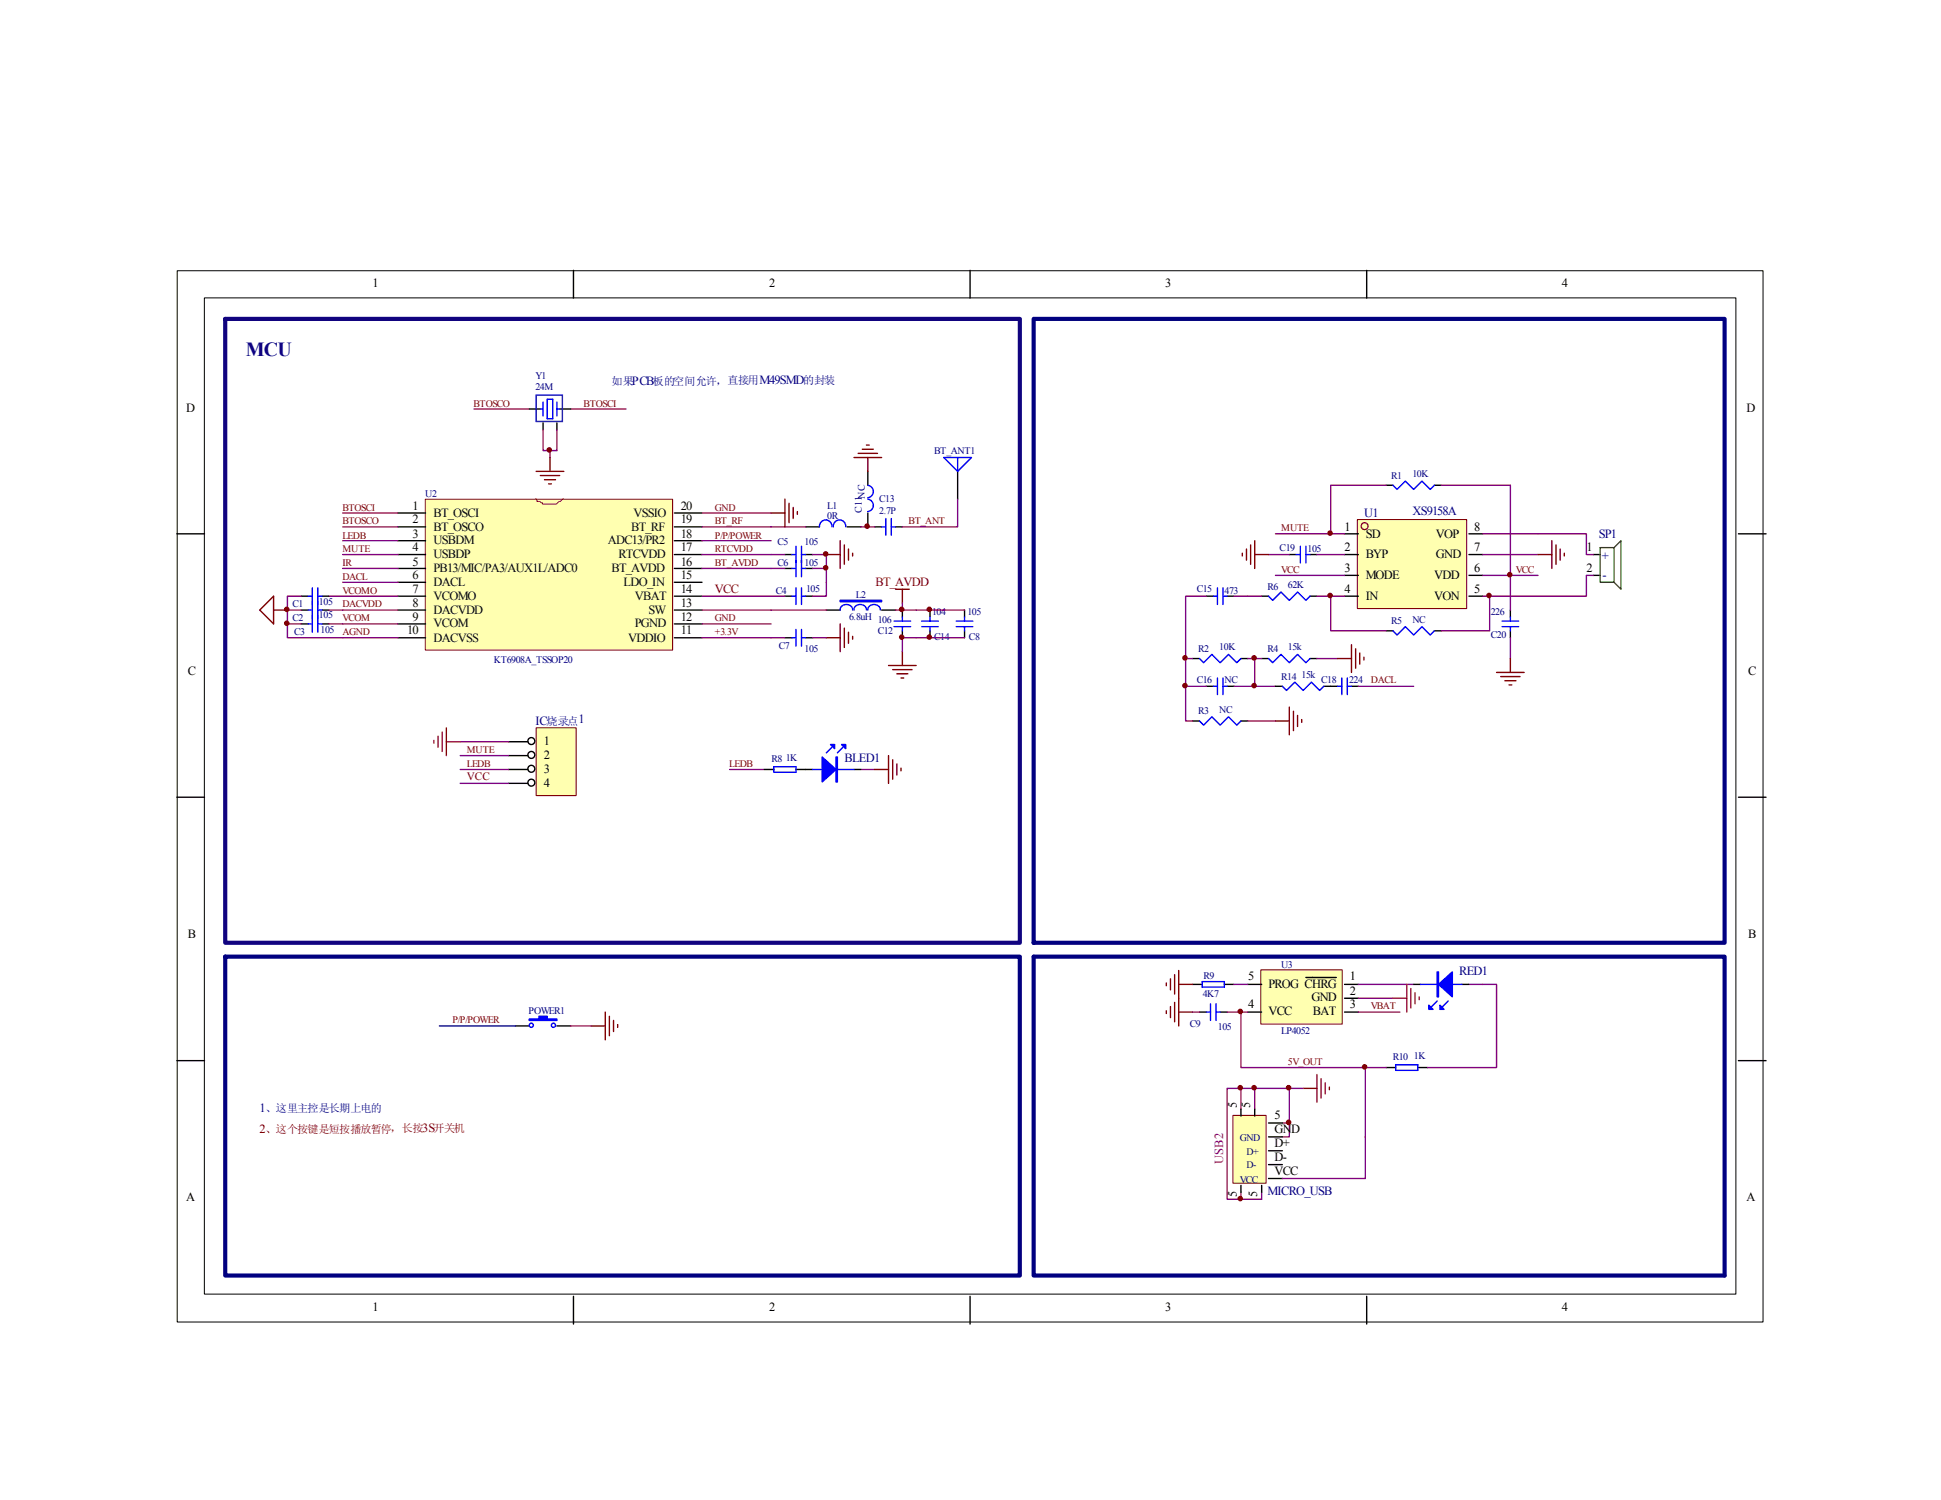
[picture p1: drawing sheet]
<svg xmlns="http://www.w3.org/2000/svg" width="279mm" height="216mm" viewBox="0 0 279 216" stroke-linecap="round" stroke-linejoin="round" font-family="sans-serif">
<path d="M25.5 39h228.3v151.3h-228.3zM29.4 42.9h220.5v143.4h-220.5z" fill="none" stroke="#000" stroke-width=".14"/>
<g fill="none" stroke="#000" stroke-width=".2">
<path d="M82.6 38.9v4M139.6 38.9v4M196.7 38.9v4M76.2 58.9h1.6M80.6 58.9h1.6M25.5 76.8h3.9M78.2 60.9v1M80.2 60.9v1M137.8 67.8v4M250.2 76.8h4M113 91.8h1M116 91.8h1"/>
<path d="M25.5 114.7h3.9M250.2 114.7h4M25.5 152.7h3.9M74.2 147.7h2M80.2 147.7h2M250.2 152.7h4M82.6 186.6v4M139.6 186.6v4M196.7 186.6v4"/>
</g>
<path d="M68.2 58.9h8M82.2 58.9h7.9M105 110.8h5M123.9 110.8h2" fill="none" stroke="#800080" stroke-width=".2"/>
<path d="M32.4 45.9h114.4v89.8h-114.4z" fill="none" stroke="#11037f" stroke-width=".6"/>
<g fill="none" stroke="#00f" stroke-width=".2">
<path d="M77.8 58.9h.4M78.2 57.9v2M78.8 57.5h.8v2.8h-.8zM80.2 57.9v2M80.2 58.9h.4M135.9 65.9h3.9l-2 1.9zM137.8 65.9v1.9M114 91.8h.6M114.6 90.6v2.4M115.4 91.8h.6M115.4 90.6v2.4"/>
<circle cx="76.5" cy="147.6" r=".3"/>
<circle cx="79.7" cy="147.6" r=".3"/>
</g>
<path d="M77.2 56.9h3.8v3.8h-3.8z" fill="none" stroke="#0000bf" stroke-width=".2"/>
<path d="M32.4 137.7h114.4v45.9h-114.4z" fill="none" stroke="#000080" stroke-width=".6"/>
<path d="M76.2 146.7h1.4v-.4h1.2v.4h1.4v.2h-4z" fill-rule="evenodd" fill="#00f" stroke="#00f" stroke-width=".2"/>
<path d="M125.9 110.8h2M127.9 108.8v4M128.5 109.4v2.8M129.1 110v1.6M129.7 110.6v.4" fill="none" stroke="#800000" stroke-width=".2"/>
<path d="M61.3 72h35.5v21.6h-35.5z" fill="#ffffb0"/>
<path d="M61.2 71.9h35.6v21.7h-35.6z" fill="none" stroke="#800000" stroke-width=".14"/>
<g fill="none" stroke="#080d02" stroke-width=".2">
<path d="M57.3 77.8h4M57.3 79.8h4M57.3 73.8h4M57.3 75.8h4M97.1 77.8h3.9M97.1 79.8h3.9M97.1 73.8h3.9M97.1 75.8h3.9M57.3 91.8h4M57.3 85.8h4M57.3 87.8h4M57.3 83.8h4"/>
<path d="M57.3 89.8h4M57.3 81.8h4M97.1 91.8h3.9M97.1 85.8h3.9M97.1 87.8h3.9M97.1 83.8h3.9M97.1 89.8h3.9M97.1 81.8h3.9"/>
</g>
<path d="M77.1 71.8l.2 .2v.2h.4l.2 .2h.2v.2h2l1-.8" fill="none" stroke="#f00" stroke-width=".14"/>
<g fill="none" stroke="#800080" stroke-width=".2">
<path d="M49.3 73.8h8M49.3 75.8h8M49.3 77.8h8M49.3 79.8h8M101 73.8h10M101 75.8h15M101 77.8h10M101 79.8h12M117 79.8h2v6h-2M123.9 75.8h2M137.8 71.8v4h-7.9M41.4 89.8h2"/>
<path d="M43.4 87.8h-2v4h15.9M47.3 85.8h10M47.3 87.8h10M47.3 89.8h10M49.3 81.8h8M49.3 83.8h8M101 81.8h12M101 87.8h18M101 89.8h10M101 91.8h12M117 81.8h2M117 91.8h2"/>
<path d="M128.9 87.8h3M129.9 86.8v1M131.9 91.8h-2v2"/>
</g>
<g fill="none" stroke="#000" stroke-width=".2">
<path d="M113 79.8h1M116 75.8h2M116 79.8h1M121.9 75.8h2M124.9 67.8v2M124.9 73.8v2M125.9 75.8h1M128.9 75.8h1M43.4 87.8h1M43.4 89.8h1M46.3 87.8h1M46.3 89.8h1"/>
<path d="M113 81.8h1M113 85.8h1M116 81.8h1M116 85.8h1M119 87.8h1.9M126.9 87.8h2M129.9 87.8v1M129.9 90.8v1M133.9 87.8v1M133.9 90.8v1M110 110.8h1.4M114.6 110.8h1.4"/>
</g>
<g fill="none" stroke="#00f" stroke-width=".2">
<path d="M114 79.8h.6M114.6 78.6v4.4M115.4 79.8h.6M115.4 78.6v4.4M119.7 75.8a.89 .89 0 0 0-.9-1 .89 .89 0 0 0-.8 1M121.7 75.8a.89 .89 0 0 0-.9-1 .89 .89 0 0 0-.8 1M124.9 71.8a.89 .89 0 0 1 .8 .9 .89 .89 0 0 1-.8 .9M124.9 69.9a.89 .89 0 0 1 .8 .9 .89 .89 0 0 1-.8 .8M126.9 75.8h.6M127.5 74.6v2.4M128.3 75.8h.6M128.3 74.6v2.4"/>
<path d="M44.4 87.8h.6M44.4 89.8h.6M45 86.6v4.4M45.8 87.8h.5M45.8 86.6v4.4M45.8 89.8h.5M114 81.8h.6M114 85.8h.6M114.6 84.6v2.4M115.4 84.6v2.4M115.4 81.8h.6M115.4 85.8h.6"/>
<path d="M122.7 87.8a.9 .9 0 0 0-.9-.8 .9 .9 0 0 0-.9 .8M124.7 87.8a.9 .9 0 0 0-.9-.8 .9 .9 0 0 0-.9 .8M126.7 87.8a.9 .9 0 0 0-.9-.8 .9 .9 0 0 0-.9 .8M128.7 90.2h2.4M128.7 89.4h2.4M129.9 88.8v.6M129.9 90.2v.6M132.7 90.2h2.4M132.7 89.4h2.4M133.9 88.8v.6M133.9 90.2v.6M111.4 110.4h3.2v.8h-3.2z"/>
</g>
<g fill="none" stroke="#800000" stroke-width=".2">
<path d="M111 73.8h2M113 71.8v4M113.6 72.4v2.8M114.2 73v1.6M114.8 73.6v.4M119 79.8h1.9M120.9 77.8v4M121.5 78.4v2.8M122.1 79v1.6M122.7 79.6v.4M122.9 65.9h4M123.5 65.3h2.8"/>
<path d="M124.1 64.7h1.6M124.7 64.1h.4M124.9 65.9v1.9M39.4 85.8v4l-2-2zM39.4 87.8h2M119 91.8h1.9M120.9 89.8v4M121.5 90.4v2.8M122.1 91v1.6M122.7 91.6v.4M127.9 95.8h4M128.5 96.4h2.8"/>
<path d="M128.9 84.8h2M129.1 97h1.6M129.7 97.6h.4M129.9 84.8v2M129.9 93.8v2"/>
</g>
<path d="M120.9 86.4h6v.2h-6z" fill-rule="evenodd" fill="#00f" stroke="#00f" stroke-width=".2"/>
<path d="M181.6 139.7h11.6v7.7h-11.6z" fill="#ffffb0"/>
<path d="M181.5 139.6h11.7v7.8h-11.7z" fill="none" stroke="#800000" stroke-width=".14"/>
<g fill="none" stroke="#000" stroke-width=".2">
<path d="M43.4 85.8h1M46.3 85.8h1M138.8 87.8v1M138.8 90.8v1M171.7 141.7h1.4M172.7 145.7h1M175.6 145.7h1M176.2 141.7h1.4M179.6 141.7h2M179.6 145.7h2M188 140.7h4.4M193.5 141.7h2"/>
<path d="M193.5 143.7h2M193.5 145.7h2M199.5 153.7h1.4M204.1 153.7h1.4"/>
</g>
<g fill="none" stroke="#00f" stroke-width=".2">
<path d="M44.4 85.8h.6M45 84.6v2.4M45.8 85.8h.5M45.8 84.6v2.4M137.6 89.4h2.4M137.6 90.2h2.4M138.8 88.8v.6M138.8 90.2v.6M173.1 141.3h3.1v.8h-3.1zM173.7 145.7h.5M174.2 144.5v2.4M175 145.7h.6"/>
<path d="M175 144.5v2.4M200.9 153.3h3.2v.8h-3.2z"/>
</g>
<path d="M169.7 139.7v8M167.9 141.5v.4M167.9 145.5v.4M168.5 140.9v1.6M168.5 144.9v1.6M169.1 140.3v2.8M169.1 144.3v2.8M169.7 141.7h2M169.7 145.7h2" fill="none" stroke="#800000" stroke-width=".2"/>
<path d="M43.4 85.8h-2v2M101 85.8h12M131.9 87.8h6.9M131.9 91.8h6.9M176.6 145.7h3M177.6 141.7h2M195.5 141.7h8M195.5 143.7h5M195.5 145.7h6" fill="none" stroke="#800080" stroke-width=".2"/>
<path d="M200.5 143.7h2M202.5 141.7v4M203.1 142.3v2.8M203.7 142.9v1.6M204.3 143.5v.4" fill="none" stroke="#f00" stroke-width=".2"/>
<path d="M148.8 45.9h99.5v89.8h-99.5zM148.8 137.7h99.5v45.9h-99.5z" fill="none" stroke="#000080" stroke-width=".6"/>
<path d="M77.3 104.9h5.6v9.6h-5.6z" fill="#ffffb0"/>
<path d="M77.2 104.7h5.7v9.8h-5.7z" fill="none" stroke="#800000" stroke-width=".14"/>
<g fill="none" stroke="#000" stroke-width=".2">
<path d="M229.4 79.8h.9M217.4 87.8v1M217.4 90.8v1M229.4 82.8h.9M73.2 106.8h2.8M73.2 108.8h2.8M73.2 110.8h2.8M73.2 112.8h2.8"/>
<circle cx="76.5" cy="108.7" r=".5"/>
<circle cx="76.5" cy="112.7" r=".5"/>
<circle cx="76.5" cy="110.7" r=".5"/>
<circle cx="76.5" cy="106.7" r=".5"/>
</g>
<path d="M66.2 106.8h7M66.2 108.8h7M66.2 110.8h7M66.2 112.8h7M82.2 147.7h2.9" fill="none" stroke="#800080" stroke-width=".2"/>
<path d="M62.5 106.6v.4M63.1 106v1.6M63.7 105.4v2.8M64.2 104.8v4M64.2 106.8h2" fill="none" stroke="#f00" stroke-width=".2"/>
<path d="M85.1 147.7h2M87.1 145.7v4M87.7 146.3v2.8M88.3 146.9v1.6M88.9 147.5v.4" fill="none" stroke="#800000" stroke-width=".2"/>
<path d="M230.3 78.8h2v5h-2zM232.3 78.8l1-1v7l-1-1" fill="none" stroke="#00bf00" stroke-width=".2"/>
<path d="M216.2 89.4h2.4M216.2 90.2h2.4M217.4 88.8v.6M217.4 90.2v.6" fill="none" stroke="#00f" stroke-width=".2"/>
<path d="M195.5 74.9h15.6v12.7h-15.6z" fill="#ffffb0"/>
<path d="M195.4 74.8h15.7v12.8h-15.7z" fill="none" stroke="#800000" stroke-width=".14"/>
<g fill="none" stroke="#000" stroke-width=".2">
<path d="M185.6 79.8h1M188.6 79.8h1M193.5 76.8h2M193.5 79.8h2M199.5 69.8h1M206.5 69.8h1M211.5 76.8h1.9M211.5 79.8h1.9M171.7 94.8h1M173.7 85.8h1M173.7 98.8h1M176.6 85.8h1"/>
<path d="M176.6 98.8h1M178.6 94.8h1M181.6 85.8h1M181.6 94.8h1M188.6 85.8h1M188.6 94.8h1M191.6 98.8h1M193.5 82.8h2M193.5 85.8h2M194.5 98.8h1M199.5 90.8h1M206.5 90.8h1"/>
<path d="M211.5 82.8h1.9M211.5 85.8h1.9M171.7 103.8h1M178.6 103.8h1M182.6 169.6h2M182.6 167.6h2M182.6 165.6h2M182.6 163.6h2M182.6 161.6h2"/>
</g>
<g fill="none" stroke="#f00" stroke-width=".2">
<path d="M187.6 156.7h2M189.6 154.7v3.9M190.2 155.3v2.7M190.8 155.9v1.5M191.4 156.5v.4"/>
<circle cx="196.4" cy="75.7" r=".5"/>
</g>
<g fill="none" stroke="#800080" stroke-width=".2">
<path d="M182.6 79.8h3M183.6 76.8h9.9M189.6 79.8h3.9M199.5 69.8h-7.9v7M207.5 69.8h9.9v18M213.4 76.8h15v3h1M213.4 79.8h8M170.7 94.8v4h3M170.7 98.8v5h1M170.7 94.8h1M173.7 85.8h-3v9M177.6 85.8h4"/>
<path d="M179.6 94.8h1v4h-3M180.6 94.8h1M180.6 98.8h3M183.6 82.8h9.9M189.6 85.8h2M189.6 94.8h3M193.5 85.8h-1.9v5h7.9M195.5 98.8h8M213.4 82.8h8M214.4 85.8v5h-6.9M217.4 91.8v3M229.4 82.8h-1v3h-15"/>
<path d="M179.6 103.8h4M171.7 145.7h1M178.6 145.7v8h17.9v9.9M178.6 156.7v2.9M180.6 156.7v2.9M211.5 141.7h1.9M178.6 171.6v1M184.6 163.6h1v-6.9h-9v15.9h5v-1M184.6 161.6h1"/>
</g>
<g fill="none" stroke="#800000" stroke-width=".2">
<path d="M178.8 79.6v.4M179.4 79v1.6M180 78.4v2.8M180.6 79.8h2M180.6 77.8v4M221.4 79.8h2M223.4 77.8v4M224 78.4v2.8M224.6 79v1.6M225.2 79.6v.4M192.6 94.8h1.9M194.5 92.8v4"/>
<path d="M195.1 93.4v2.8M195.7 94v1.6M196.3 94.6v.4M215.4 96.8h4M216 97.4h2.8M216.6 98h1.6M217.2 98.6h.4M217.4 94.8v2M183.6 103.8h2M185.6 101.8v4M186.2 102.4v2.8M186.8 103v1.6"/>
<path d="M187.4 103.6v.4"/>
</g>
<g fill="none" stroke="#00f" stroke-width=".2">
<path d="M186.6 79.8h.6M187.2 78.6v2.4M188 79.8h.6M188 78.6v2.4M200.5 69.8l.6 .6 1.2-1.2 1.2 1.2 1.2-1.2 1.2 1.2 .6-.6M172.7 94.8l.6 .6 1.1-1.2 1.2 1.2 1.2-1.2 1.2 1.2 .6-.6M174.7 85.8h.5M174.7 98.8h.5M175.2 84.6v2.4M175.2 97.6v2.4M176 85.8h.6M176 84.6v2.4"/>
<path d="M176 97.6v2.4M176 98.8h.6M182.6 85.8l.6 .6 1.2-1.2 1.2 1.2 1.2-1.2 1.2 1.2 .6-.6M182.6 94.8l.6 .6 1.2-1.2 1.2 1.2 1.2-1.2 1.2 1.2 .6-.6M192.6 98.8h.5M193.1 97.6v2.4M193.9 98.8h.6M193.9 97.6v2.4M200.5 90.8l.6 .6 1.2-1.2 1.2 1.2 1.2-1.2 1.2 1.2 .6-.6M172.7 103.8l.6 .6 1.1-1.2 1.2 1.2 1.2-1.2 1.2 1.2 .6-.6"/>
</g>
<g fill="#800000" stroke="#800000" stroke-width=".2">
<circle cx="214.3" cy="85.7" r=".3"/>
<circle cx="191.5" cy="85.7" r=".3"/>
<circle cx="170.6" cy="94.7" r=".3"/>
<circle cx="170.6" cy="98.7" r=".3"/>
<circle cx="180.5" cy="98.7" r=".3"/>
<circle cx="180.5" cy="94.7" r=".3"/>
<circle cx="191.5" cy="76.7" r=".3"/>
<circle cx="217.3" cy="82.7" r=".3"/>
<circle cx="178.5" cy="145.6" r=".3"/>
</g>
<path d="M177.6 160.6h4.7v9.7h-4.7z" fill="#ffffb0"/>
<path d="M177.5 160.5h4.8v9.8h-4.8z" fill="none" stroke="#800000" stroke-width=".14"/>
<path d="M183.6 98.8h1M190.6 98.8h1M116 110.8h1M122.9 110.8h1M178.6 159.6v1M180.6 159.6v1M203.5 141.7h1M210.5 141.7h1M178.6 170.6v1M181.6 170.6v1" fill="none" stroke="#000" stroke-width=".2"/>
<path d="M78.2 61.9v3h2v-3M79.2 64.9v1M185.6 156.7h2M196.5 153.7h3M213.4 141.7h2v12h-9.9M196.5 163.6v6h-11.9" fill="none" stroke="#800080" stroke-width=".2"/>
<g fill="#800000" stroke="#800000" stroke-width=".2">
<circle cx="178.5" cy="156.6" r=".3"/>
<circle cx="185.5" cy="161.5" r=".3"/>
<circle cx="178.5" cy="172.5" r=".3"/>
<circle cx="180.5" cy="156.6" r=".3"/>
<circle cx="185.5" cy="156.6" r=".3"/>
<circle cx="196.4" cy="153.6" r=".3"/>
<circle cx="41.3" cy="87.7" r=".3"/>
<circle cx="41.3" cy="89.7" r=".3"/>
<circle cx="124.8" cy="75.7" r=".3"/>
<circle cx="129.8" cy="87.7" r=".3"/>
<circle cx="129.8" cy="91.7" r=".3"/>
<circle cx="133.8" cy="91.7" r=".3"/>
<circle cx="133.8" cy="87.7" r=".3"/>
<circle cx="118.8" cy="79.7" r=".3"/>
<circle cx="118.8" cy="81.7" r=".3"/>
<circle cx="79.1" cy="64.8" r=".3"/>
</g>
<path d="M184.6 98.8l.6 .6 1.2-1.2 1.2 1.2 1.2-1.2 1.2 1.2 .6-.6M117 110.8h5.9M119.7 107.6l-.7 .8M121.3 107.6l-.8 .8M204.5 141.7h6M206.9 144.1l-.8 .8M208.5 144.1l-.8 .8" fill="none" stroke="#00f" stroke-width=".2"/>
<g fill="#00f" stroke="#00f" stroke-width=".2">
<path d="M207.1 141.7l2-1.8v3.6z"/>
<path d="M205.7 144.7l.6 .6h-.6z"/>
<path d="M207.3 144.7l.6 .6h-.6z"/>
<path d="M118.4 109l1.9 1.8-1.9 1.7z"/>
<path d="M121.1 107.2h.6v.6z"/>
<path d="M119.5 107.2h.6v.6z"/>
<path d="M206.9 139.9h.2v3.6h-.2z" fill-rule="evenodd"/>
<path d="M120.3 109h.2v3.5h-.2z" fill-rule="evenodd"/>
</g>
<path d="M77.2 67.8h4M77.8 68.4h2.8M78.4 69.1h1.6M79 69.6h.4M79.2 65.9v1.9" fill="none" stroke="#800000" stroke-width=".2"/>
<path d="M63.3 147.7h10.9" fill="none" stroke="#000080" stroke-width=".2"/>
<text font-size="2.9" fill="#11037f" x="35.4" y="51.2">MCU</text>
<g font-size="1.8">
<text x="53.6" y="41.2">1</text>
<text x="110.7" y="41.2">2</text>
<text x="167.7" y="41.2">3</text>
<text x="224.8" y="41.2">4</text>
<text x="26.8" y="59.3">D</text>
<text x="251.4" y="59.3">D</text>
<text x="193.5" y="76.4">1</text>
<text x="196.6" y="77.4">SD</text>
<text x="206.7" y="77.4">VOP</text>
<text x="212.2" y="76.4">8</text>
<text x="193.5" y="79.3">2</text>
<text x="193.5" y="82.4">3</text>
<text x="196.6" y="80.3">BYP</text>
<text x="196.6" y="83.4">MODE</text>
<text x="206.5" y="83.4">VDD</text>
<text x="206.7" y="80.3">GND</text>
<text x="212.2" y="82.4">6</text>
<text x="212.2" y="79.3">7</text>
<text x="228.4" y="79.3">1</text>
<text x="228.4" y="82.4">2</text>
<text x="193.5" y="85.3">4</text>
<text x="196.6" y="86.3">IN</text>
<text x="206.5" y="86.3">VON</text>
<text x="212.2" y="85.3">5</text>
<text x="27" y="97.1">C</text>
<text x="251.6" y="97.1">C</text>
<text x="78.3" y="107.2">1</text>
<text x="78.3" y="109.3">2</text>
<text x="78.3" y="111.3">3</text>
<text x="78.3" y="113.2">4</text>
<text x="27" y="135">B</text>
<text x="251.6" y="135">B</text>
<text x="179.7" y="141.1">5</text>
<text x="182.6" y="142.2">PROG CHRG</text>
<text x="194.3" y="141.1">1</text>
<text x="194.3" y="143.2">2</text>
<text x="179.7" y="145.1">4</text>
<text x="182.6" y="146.1">VCC</text>
<text x="188.8" y="144.1">GND</text>
<text x="189" y="146.1">BAT</text>
<text x="194.3" y="145.1">3</text>
<text x="178" y="159.5" transform="rotate(-90 178 159.5)">5</text>
<text x="180" y="159.5" transform="rotate(-90 180 159.5)">5</text>
<text x="183.5" y="161.1">5</text>
<text x="183.5" y="167.1">D-</text>
<text x="183.5" y="165.1">D+</text>
<text x="183.5" y="163.1">GND</text>
<text x="26.8" y="172.8">A</text>
<text x="178" y="172.3" transform="rotate(-90 178 172.3)">5</text>
<text x="181" y="172.3" transform="rotate(-90 181 172.3)">5</text>
<text x="183.5" y="169.1">VCC</text>
<text x="251.4" y="172.8">A</text>
<text x="53.6" y="188.8">1</text>
<text x="110.7" y="188.8">2</text>
<text x="167.7" y="188.8">3</text>
<text x="224.8" y="188.8">4</text>
</g>
<g font-size="1.8" fill="#080d02">
<text x="59.4" y="77.4">3</text>
<text x="59.4" y="73.4">1</text>
<text x="59.4" y="75.3">2</text>
<text x="62.4" y="74.4">BT_OSCI</text>
<text x="62.4" y="76.4">BT_OSCO</text>
<text x="90.9" y="76.4">BT_RF</text>
<text x="91.2" y="74.4">VSSIO</text>
<text x="98" y="75.3">19</text>
<text x="98" y="73.4">20</text>
<text x="98" y="77.4">18</text>
<text x="59.4" y="81.4">5</text>
<text x="59.4" y="79.3">4</text>
<text x="59.4" y="83.4">6</text>
<text x="62.4" y="82.4">PB13/MIC/PA3/AUX1L/ADC0</text>
<text x="62.4" y="78.4">USBDM</text>
<text x="62.4" y="80.3">USBDP</text>
<text x="87.5" y="78.4">ADC13/PR2</text>
<text x="88" y="82.4">BT_AVDD</text>
<text x="89" y="80.3">RTCVDD</text>
<text x="98" y="83.4">15</text>
<text x="98" y="81.4">16</text>
<text x="98" y="79.3">17</text>
<text x="59.4" y="85.3">7</text>
<text x="59.4" y="87.4">8</text>
<text x="59.4" y="89.3">9</text>
<text x="62.4" y="86.3">VCOMO</text>
<text x="62.4" y="88.4">DACVDD</text>
<text x="62.4" y="84.3">DACL</text>
<text x="89.8" y="84.3">LDO_IN</text>
<text x="91.4" y="86.3">VBAT</text>
<text x="93.4" y="88.4">SW</text>
<text x="98" y="85.3">14</text>
<text x="98" y="87.4">13</text>
<text x="98" y="89.3">12</text>
<text x="58.6" y="91.3">10</text>
<text x="62.4" y="92.4">DACVSS</text>
<text x="62.4" y="90.3">VCOM</text>
<text x="90.4" y="92.4">VDDIO</text>
<text x="91.4" y="90.3">PGND</text>
<text x="98" y="91.3">11</text>
</g>
<g font-size="1.8" fill="#000080">
<text x="196.4" y="74.4">U1</text>
<text x="203.3" y="74.1">XS9158A</text>
<text x="230.1" y="77.4">SP1</text>
<text x="230.6" y="80.5">+</text>
<text x="230.7" y="83.4">-</text>
<text x="77.1" y="104.3">IC</text>
<text x="121.6" y="109.6">BLED1</text>
<text x="210" y="140.3">RED1</text>
<text x="37.3" y="160.1">1</text>
<text x="182.5" y="172">MICRO_USB</text>
</g>
<g font-size="1.8" fill="#800000">
<text x="102.9" y="85.3">VCC</text>
<text x="126" y="84.3">BT_AVDD</text>
<text x="37.3" y="163.1">2</text>
</g>
<text font-size="1.8" fill="#800080" x="176.1" y="167.5" transform="rotate(-90 176.1 167.5)">USB2</text>
<g font-size="1.6" fill="#000080">
<text x="88" y="55.5">如果PCB板的空间允许，直接用M49SMD的封装</text>
<text x="78.7" y="104.3">烧录点1</text>
<text x="38.2" y="160.1">、这里主控是长期上电的</text>
</g>
<g font-size="1.6" fill="#800000">
<text x="67.2" y="112.2">VCC</text>
<text x="38.2" y="163.1">、这个按键是短按播放暂停，长按3S开关机</text>
</g>
<g font-size="1.4" fill="#800000">
<text x="68.2" y="58.5">BTOSCO</text>
<text x="84" y="58.5">BTOSCI</text>
<text x="49.3" y="75.4">BTOSCO</text>
<text x="49.3" y="73.5">BTOSCI</text>
<text x="49.3" y="77.5">LEDB</text>
<text x="102.9" y="77.5">P/P/POWER</text>
<text x="102.9" y="75.4">BT_RF</text>
<text x="102.9" y="73.5">GND</text>
<text x="130.8" y="75.4">BT_ANT</text>
<text x="184.4" y="76.4">MUTE</text>
<text x="49.3" y="83.5">DACL</text>
<text x="49.3" y="79.5">MUTE</text>
<text x="49.3" y="81.4">IR</text>
<text x="102.9" y="79.5">RTCVDD</text>
<text x="102.9" y="81.4">BT_AVDD</text>
<text x="184.4" y="82.5">VCC</text>
<text x="218.2" y="82.5">VCC</text>
<text x="49.3" y="89.5">VCOM</text>
<text x="49.3" y="87.4">DACVDD</text>
<text x="49.3" y="85.4">VCOMO</text>
<text x="102.9" y="89.5">GND</text>
<text x="49.3" y="91.4">AGND</text>
<text x="102.9" y="91.4">+3.3V</text>
<text x="197.3" y="98.4">DACL</text>
<text x="67.2" y="110.4">LEDB</text>
<text x="67.2" y="108.3">MUTE</text>
<text x="105" y="110.4">LEDB</text>
<text x="65.1" y="147.2">P/P/POWER</text>
<text x="197.3" y="145.2">VBAT</text>
<text x="185.4" y="153.3">5V_OUT</text>
</g>
<g font-size="1.4" fill="#000080">
<text x="77.1" y="54.5">Y1</text>
<text x="77.1" y="56.1">24M</text>
<text x="134.5" y="65.4">BT_ANT1</text>
<text x="61.2" y="71.5">U2</text>
<text x="124.5" y="71.8" transform="rotate(-90 124.5 71.8)">NC</text>
<text x="200.3" y="68.9">R1</text>
<text x="203.3" y="68.7">10K</text>
<text x="119.1" y="73.3">L1</text>
<text x="119.1" y="74.7">0R</text>
<text x="124.1" y="73.8" transform="rotate(-90 124.1 73.8)">C11</text>
<text x="126.6" y="72.3">C13</text>
<text x="111.9" y="78.5">C5</text>
<text x="111.9" y="81.4">C6</text>
<text x="115.8" y="78.5">105</text>
<text x="115.8" y="81.4">105</text>
<text x="184.2" y="79.2">C19</text>
<text x="188.2" y="79.5">105</text>
<text x="42.1" y="89.5">C2</text>
<text x="42.1" y="87.4">C1</text>
<text x="45.9" y="89">105</text>
<text x="45.9" y="87.1">105</text>
<text x="111.7" y="85.4">C4</text>
<text x="116" y="85.2">105</text>
<text x="122.2" y="89.2">6.8uH</text>
<text x="123.2" y="86.1">L2</text>
<text x="126.3" y="89.7">106</text>
<text x="134.2" y="88.6">104</text>
<text x="139.3" y="88.6">105</text>
<text x="172.3" y="85.2">C15</text>
<text x="176.3" y="85.4">473</text>
<text x="182.5" y="84.9">R6</text>
<text x="185.4" y="84.7">62K</text>
<text x="200.3" y="89.8">R5</text>
<text x="203.3" y="89.7">NC</text>
<text x="214.6" y="88.5">226</text>
<text x="42.3" y="91.4">C3</text>
<text x="46.1" y="91.1">105</text>
<text x="71.1" y="95.4">KT6908A_TSSOP20</text>
<text x="112.1" y="93.5">C7</text>
<text x="115.8" y="93.8">105</text>
<text x="126.3" y="91.2">C12</text>
<text x="134.5" y="92.1">C14</text>
<text x="139.5" y="92.1">C8</text>
<text x="172.5" y="93.8">R2</text>
<text x="175.5" y="93.6">10K</text>
<text x="182.5" y="93.8">R4</text>
<text x="185.4" y="93.6">15k</text>
<text x="214.6" y="91.8">C20</text>
<text x="172.3" y="98.2">C16</text>
<text x="176.3" y="98.4">NC</text>
<text x="184.4" y="97.8">R14</text>
<text x="187.3" y="97.6">15k</text>
<text x="190.2" y="98.2">C18</text>
<text x="194.2" y="98.4">224</text>
<text x="172.5" y="102.8">R3</text>
<text x="175.5" y="102.6">NC</text>
<text x="111" y="109.7">R8</text>
<text x="113.1" y="109.5">1K</text>
<text x="173.1" y="143.5">4K7</text>
<text x="173.2" y="140.9">R9</text>
<text x="184.4" y="139.3">U3</text>
<text x="76.1" y="145.9">POWER1</text>
<text x="171.3" y="147.8">C9</text>
<text x="175.3" y="148.3">105</text>
<text x="184.4" y="148.8">LP4052</text>
<text x="200.5" y="152.6">R10</text>
<text x="203.5" y="152.4">1K</text>
<text x="178.4" y="164.2">GND</text>
<text x="179.4" y="166.2">D+</text>
<text x="178.4" y="170.2">VCC</text>
<text x="179.4" y="168.1">D-</text>
</g>
<text font-size="1.4" fill="#11037f" x="126.6" y="73.9">2.7P</text>
</svg>
